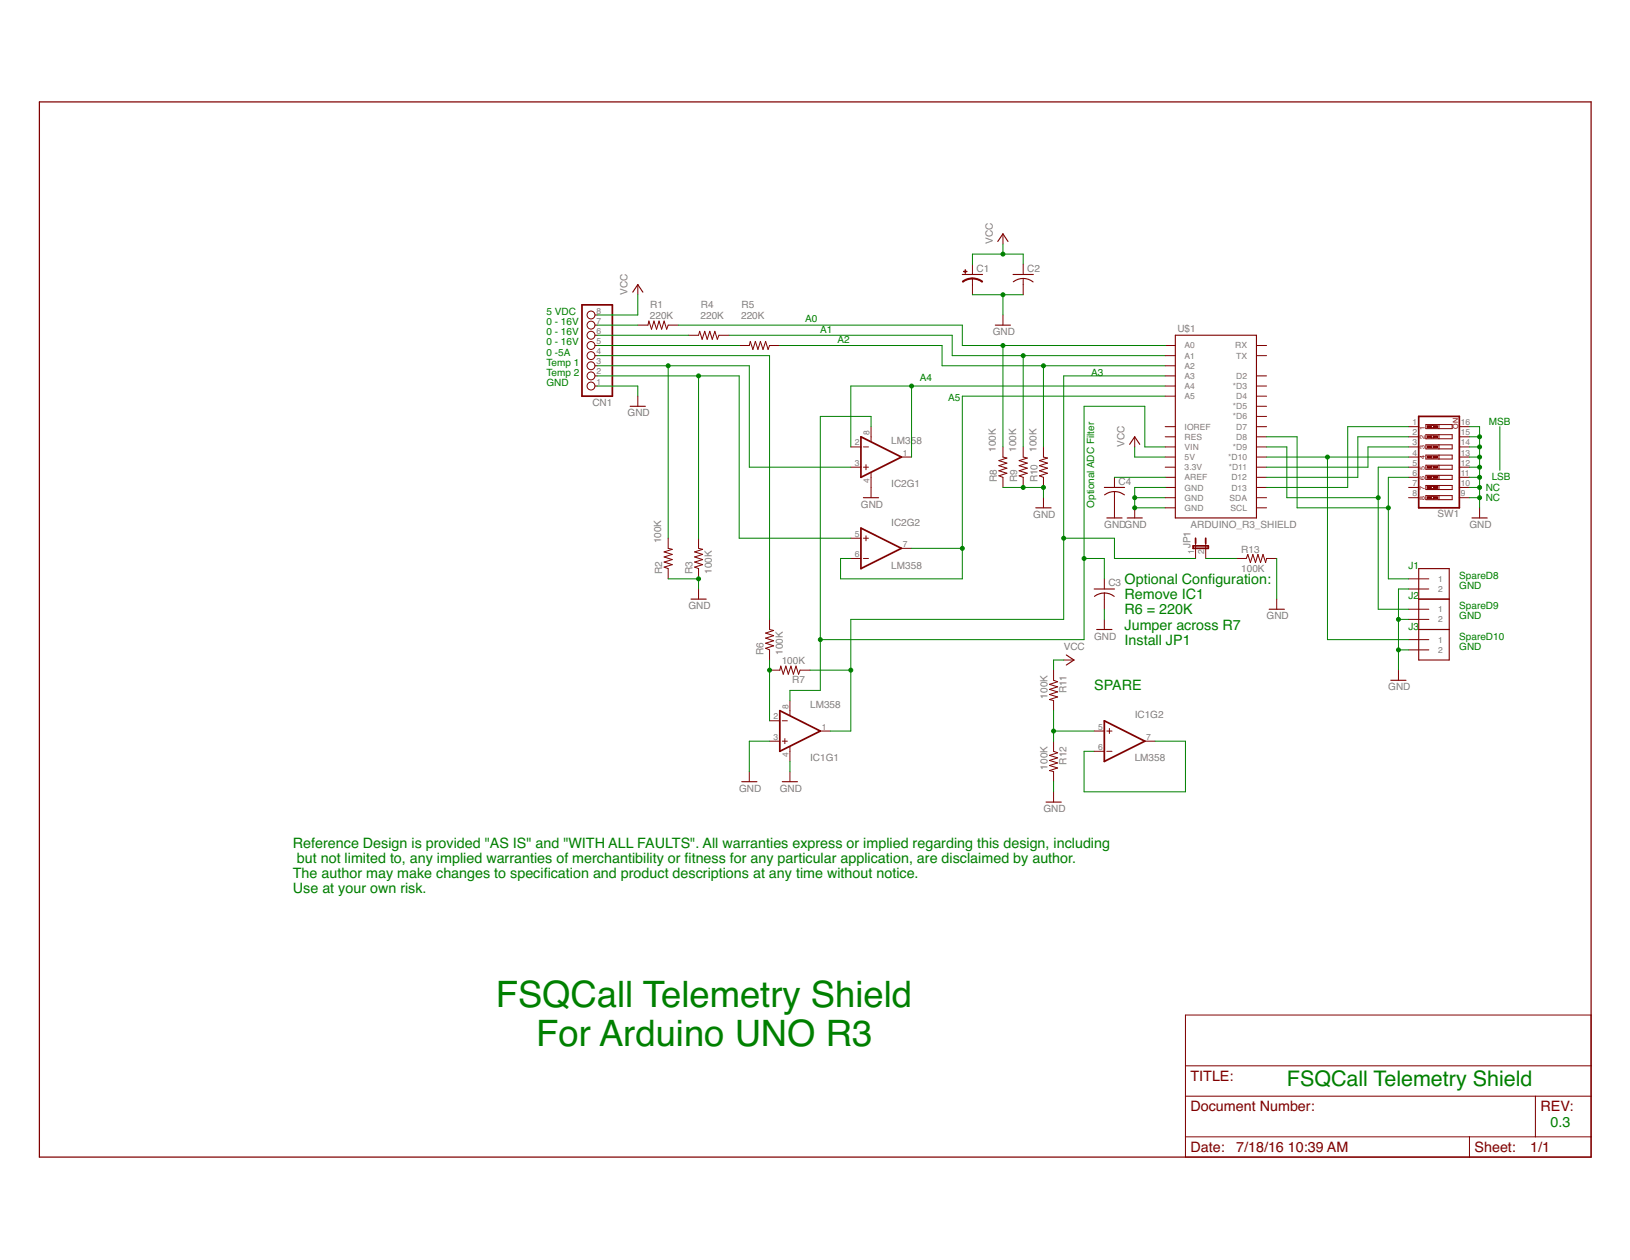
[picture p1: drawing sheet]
<svg xmlns="http://www.w3.org/2000/svg" width="279mm" height="216mm" viewBox="0 0 279 216" stroke-linecap="round" stroke-linejoin="round" font-family="sans-serif">
<g fill="none" stroke="#800000" stroke-width=".19">
<path d="M108.5 50.1l.8-1.3 .9 1.3M165 47h3.4M170.6 55.7h2.6M171 41.4l.9-1.3 .9 1.3M173.7 47h3.4M173.7 48.3a2.75 2.75 0 0 1 3.4 0M201.5 57.4h13.9v31.4h-13.9zM108 69.6h2.6M193.6 76.1l.9-1.3 .9 1.3M148 85.3h2.6M177.5 87h2.7M189.3 83.5h3.5"/>
<path d="M189.3 84.8a2.83 2.83 0 0 1 3.4 0M189.7 88.8h2.6M193.2 88.8h2.6M243.2 97.4h5.2v15.7h-5.2zM252.3 88.8h2.6M118.4 102.7h2.7M182.8 112.2l1.3 .9-1.3 .9M187.6 100.9h3.4M187.6 102.2a2.72 2.72 0 0 1 3.4 0M188 107.9h2.6M217.6 104.4h2.6M238.4 116.6h2.6"/>
<path d="M243.2 102.7h5.2M243.2 107.9h5.2M127.1 133.9h2.7M134.1 133.9h2.6M179.3 137.4h2.6"/>
</g>
<g fill="none" stroke="#800000" stroke-width=".17">
<path d="M102 55.7h.4M102 57.4h.4M102 59.2h.4M102 54h.4M109.3 55.7h1.8l.1-.7 .5 1.4 .4-1.4 .4 1.4 .5-1.4 .4 1.4 .4-1.4 .5 1.4 .2-.7h1.8M109.3 48.8v1.7M118 57.4h1.7l.2-.6 .5 1.3 .4-1.3 .4 1.3 .5-1.3 .4 1.3 .4-1.3 .5 1.3 .2-.7h1.8M126.7 59.2h1.7l.2-.7 .5 1.4 .4-1.4 .4 1.4 .4-1.4 .5 1.4 .4-1.4 .5 1.4 .2-.7h1.8M166.7 45.3v1.7M166.7 47.7v2.8M171.9 40.1v1.7M171.9 54v1.7"/>
<path d="M175.4 45.3v1.7M175.4 47.7v2.8M199.7 59.2h1.8M215.4 59.2h1.7M102 66.1h.4M102 64.4h.4M102 62.7h.4M102 60.9h.4M109.3 67.9v1.7M145.8 76.6h1.8M148 76.6h.9M148.4 79.6v.9"/>
<path d="M149.3 73.1v2.5M154.5 78.3h1.8M171.9 76.6v1.7l.7 .2-1.4 .4 1.4 .5-1.4 .4 1.4 .4-1.4 .5 1.4 .4-1.4 .4 .7 .3v1.7M175.4 76.6v1.7l.7 .2-1.4 .4 1.4 .5-1.4 .4 1.4 .4-1.4 .5 1.4 .4-1.4 .4 .7 .3v1.7M178.9 76.6v1.7l.7 .2-1.4 .4 1.4 .5-1.4 .4 1.4 .4-1.4 .5 1.4 .4-1.4 .4 .7 .3v1.7M194.5 74.8v1.8M199.7 76.6h1.8M199.7 78.3h1.8M199.7 74.8h1.8M199.7 73.1h1.8M199.7 66.1h1.8M199.7 64.4h1.8"/>
<path d="M199.7 62.7h1.8M199.7 60.9h1.8M199.7 67.9h1.8M215.4 76.6h1.7M215.4 78.3h1.7M215.4 74.8h1.7M215.4 73.1h1.7M215.4 66.1h1.7M215.4 64.4h1.7M215.4 60.9h1.7M215.4 67.9h1.7M215.4 69.6h1.7"/>
<path d="M215.4 71.4h1.7M241.4 76.6h1.8M241.4 78.3h1.8M241.4 74.8h1.8M241.4 73.1h1.8M244.4 72.7h4.5v.7h-4.5zM244.4 74.5h4.5v.7h-4.5zM244.4 76.2h4.5v.7h-4.5zM244.4 78h4.5v.7h-4.5zM244.4 79.7h4.5v.7h-4.5zM245.4 79.9h.3M245.4 78.5h.3"/>
<path d="M245.4 78.1h.3M245.4 76.8h.3M245.4 76.4h.3M245.4 75h.3M245.4 74.7h.3M245.4 73.3h.3M245.4 72.9h.3M246.7 72.7v.7M246.7 74.5v.7M246.7 76.2v.7M246.7 78v.7M246.7 79.7v.7"/>
<path d="M250.1 76.6h1.8M250.1 78.3h1.8M250.1 74.8h1.8M250.1 73.1h1.8M114.5 92.2v1.8l.7 .1-1.4 .5 1.4 .4-1.4 .4 1.4 .5-1.4 .4 1.4 .5-1.4 .4 .7 .2v1.8M119.7 92.2v1.8l.7 .1-1.3 .5 1.3 .4-1.3 .4 1.3 .5-1.3 .4 1.3 .5-1.3 .4 .6 .2v1.8M145.8 80.1h1.8M145.8 92.2h1.8M145.8 95.7h1.8M148 80.1h.9M148 92.2h.9M148 95.7h.9"/>
<path d="M148.4 91.8v.9M149.3 81v4.3M154.5 94h1.8M178.9 85.3v1.7M189.3 99.2v1.7M191 81.8v1.7M191 84.2v4.6M194.5 87v1.8M199.7 80.1h1.8M199.7 85.3h1.8M199.7 83.5h1.8M199.7 81.8h1.8"/>
<path d="M199.7 87h1.8M204.9 93.1v2.6M206.7 93.1v2.6M211.9 95.7h1.7l.3-.7 .4 1.4 .5-1.4 .4 1.4 .4-1.4 .5 1.4 .4-1.4 .4 1.4 .2-.7h1.7M215.4 80.1h1.7M215.4 85.3h1.7M215.4 83.5h1.7M215.4 81.8h1.7M215.4 87h1.7M241.4 80.1h1.8M241.4 85.3h1.8M241.4 83.5h1.8"/>
<path d="M241.4 81.8h1.8M241.4 99.2h3.5M244.4 84.9h4.5v.7h-4.5zM244.4 81.4h4.5v.7h-4.5zM244.4 83.2h4.5v.7h-4.5zM245.4 85.4h.3M245.4 85.1h.3M245.4 83.7h.3M245.4 83.4h.3M245.4 82h.3M245.4 81.6h.3M245.4 80.2h.3"/>
<path d="M246.7 81.4v.7M246.7 83.2v.7M246.7 84.9v.7M250.1 80.1h1.8M250.1 85.3h1.8M250.1 83.5h1.8M250.1 81.8h1.8M253.6 87v1.8M119.7 100.9v1.8M131.9 106.1v1.8l.7 .1-1.4 .5 1.4 .4-1.4 .4 1.4 .5-1.4 .4 1.4 .5-1.4 .4 .7 .3v1.7M131.9 114.8h1.8l.1-.7 .5 1.4 .4-1.4 .4 1.4 .5-1.4 .4 1.4 .4-1.4 .5 1.4 .2-.7h1.8M180.6 114.8v1.8l.7 .2-1.4 .5 1.4 .4-1.4 .4 1.4 .5-1.4 .4 1.4 .4-1.4 .5 .7 .1v1.8"/>
<path d="M182.3 113.1h1.8M189.3 101.6v2.8M189.3 106.1v1.8M218.8 102.7v1.7M239.7 114.8v1.8M241.4 100.9h3.5M241.4 104.4h3.5M241.4 106.1h3.5M241.4 109.6h3.5M241.4 111.4h3.5M128.4 132.2v1.7M131.9 127h1.8"/>
<path d="M131.9 123.5h1.8M134.1 127h.9M134.1 123.5h.9M134.5 126.6v.8M135.4 120v2.6M135.4 127.9v2.6M135.4 132.2v1.7M140.6 125.3h1.7M180.6 127v1.7l.7 .3-1.4 .4 1.4 .5-1.4 .4 1.4 .4-1.4 .5 1.4 .4-1.4 .4 .7 .2v1.7M180.6 135.7v1.7M187.6 125.3h1.7M187.6 128.7h1.7"/>
<path d="M189.7 125.3h.9M189.7 128.7h.9M190.2 124.8v.9M196.2 127h1.8M203.2 173.9h69.5v24.4h-69.5zM203.2 187.8h69.5M203.2 194.8h69.5M203.2 182.6h69.5M251.9 194.8v3.5M263.2 187.8v7"/>
<circle cx="101.3" cy="57.4" r=".68"/>
<circle cx="101.3" cy="55.7" r=".68"/>
<circle cx="101.3" cy="59.2" r=".68"/>
<circle cx="101.3" cy="54" r=".68"/>
<circle cx="101.3" cy="62.7" r=".68"/>
<circle cx="101.3" cy="66.1" r=".68"/>
<circle cx="101.3" cy="60.9" r=".68"/>
<circle cx="101.3" cy="64.4" r=".68"/>
</g>
<path d="M6.8 17.5h265.9v180.8h-265.9z" fill="none" stroke="#800000" stroke-width=".21"/>
<path d="M99.8 52.2h5.2v15.7h-5.2zM147.6 74.8l6.9 3.5-6.9 3.5zM243.2 71.4h6.9v15.6h-6.9zM147.6 90.5l6.9 3.5-6.9 3.4zM204.5 93.5h2.6v.5h-2.6zM204.9 92.2v.9M206.7 92.2v.9M133.7 121.8l6.9 3.5-6.9 3.4zM189.3 123.5l6.9 3.5-6.9 3.5z" fill="none" stroke="#800000" stroke-width=".3"/>
<g fill="#800000" stroke="#800000" stroke-width=".17">
<path d="M245.7 85.1h.7v.3h-.7z"/>
<path d="M244.7 85.1h.6v.3h-.6z"/>
<path d="M245.7 83.4h.7v.3h-.7z"/>
<path d="M244.7 83.4h.6v.3h-.6z"/>
<path d="M245.7 81.6h.7v.4h-.7z"/>
<path d="M244.7 81.6h.6v.4h-.6z"/>
<path d="M245.7 79.9h.7v.3h-.7z"/>
<path d="M244.7 79.9h.6v.3h-.6z"/>
<path d="M245.7 78.1h.7v.4h-.7z"/>
<path d="M244.7 78.1h.6v.4h-.6z"/>
<path d="M245.7 76.4h.7v.4h-.7z"/>
<path d="M244.7 76.4h.6v.4h-.6z"/>
<path d="M245.7 74.7h.7v.3h-.7z"/>
<path d="M244.7 74.7h.6v.3h-.6z"/>
<path d="M245.7 72.9h.7v.4h-.7z"/>
<path d="M244.7 72.9h.6v.4h-.6z"/>
<path d="M165.2 46.5l.6 .1z"/>
<path d="M165.4 46.2l.1 .6z"/>
</g>
<g fill="#800000" stroke="#800000" stroke-width=".17">
<path d="M166.7 47.6l1.2 .3 .5 .3-.1 .2a2.72 2.72 0 0 0-1.6-.6z" fill-rule="evenodd"/>
<path d="M165 48.2l1-.5 .7-.1v.2a2.43 2.43 0 0 0-1.6 .6z" fill-rule="evenodd"/>
</g>
<g fill="none" stroke="#008000" stroke-width=".17">
<path d="M102.4 59.2h24.3M102.4 55.7h6.9M102.4 57.4h15.6M109.3 50.5v3.5h-6.9M116.3 55.7h48.7v3.5h34.7M125 57.4h38.2v3.5h36.5M133.7 59.2h27.8v3.5h38.2M166.7 50.5h8.7M166.7 45.3v-1.8h8.7v1.8M171.9 41.8v1.7M171.9 50.5v3.5M171.9 59.2v17.4"/>
<path d="M102.4 62.7h26v17.4h17.4M102.4 66.1h6.9v1.8M102.4 60.9h29.5v45.2M102.4 64.4h24.3v27.8h19.1M114.5 62.7v29.5M119.7 64.4v27.8M149.3 73.1v-1.7h-8.7v46.9h-5.2v1.7M156.3 66.1v12.2M175.4 60.9v15.7M178.9 62.7v13.9M194.5 76.6v1.7h5.2M199.7 76.6h-3.5v-7h-10.4v40h-45.2"/>
<path d="M199.7 66.1h-53.9v10.5M199.7 67.9h-34.7v31.3h-20.9v-3.5h1.7M199.7 64.4h-17.4v41.7h-36.5v19.2h-3.5M217.1 76.6h3.5v8.7h15.6M217.1 74.8h5.2v12.2h15.7M217.1 78.3h24.3M227.5 78.3v31.3h13.9M241.4 73.1h-10.4v10.4h-13.9M241.4 74.8h-8.7v7h-15.6M241.4 76.6h-6.9v3.5h-17.4M251.9 73.1h1.7v13.9M251.9 74.8h1.7"/>
<path d="M251.9 76.6h1.7M251.9 78.3h1.7M257.1 73.1v7.5M114.5 99.2h5.2v1.7M156.3 94h8.7M171.9 83.5h7v1.8M182.3 92.2h8.7v3.5h13.9M185.8 95.7h3.5v3.5M191 81.8h8.7M194.5 85.3h5.2M199.7 83.5h-5.2v3.5h5.2M206.7 95.7h5.2"/>
<path d="M218.8 95.7v7M241.4 80.1h-5.2v24.3h5.2M241.4 81.8h-3.4v17.4h3.4M251.9 83.5h1.7M251.9 85.3h1.7M251.9 80.1h1.7M251.9 81.8h1.7M131.9 113.1v10.4M138.9 114.8h6.9M182.3 113.1h-1.7v1.7M189.3 104.4v1.7M239.7 106.1h1.7"/>
<path d="M239.7 111.4h1.7M241.4 100.9h-1.7v13.9M131.9 127h-3.5v5.2M135.4 130.5v1.7M180.6 121.8v5.2M180.6 133.9v1.8M180.6 125.3h7M198 127h5.2v8.7h-17.4v-7h1.8"/>
</g>
<g fill="#008000" stroke="#008000" stroke-width=".17">
<circle cx="175.4" cy="83.5" r=".34"/>
<circle cx="178.9" cy="83.5" r=".34"/>
<circle cx="194.5" cy="85.3" r=".34"/>
<circle cx="194.5" cy="87" r=".34"/>
<circle cx="253.6" cy="85.3" r=".34"/>
<circle cx="253.6" cy="83.5" r=".34"/>
<circle cx="253.6" cy="74.8" r=".34"/>
<circle cx="253.6" cy="76.6" r=".34"/>
<circle cx="253.6" cy="78.3" r=".34"/>
<circle cx="253.6" cy="80.1" r=".34"/>
<circle cx="253.6" cy="81.8" r=".34"/>
<circle cx="171.9" cy="50.5" r=".34"/>
<circle cx="119.7" cy="99.2" r=".34"/>
<circle cx="239.7" cy="106.1" r=".34"/>
<circle cx="239.7" cy="111.4" r=".34"/>
<circle cx="131.9" cy="114.8" r=".34"/>
<circle cx="171.9" cy="43.5" r=".34"/>
<circle cx="171.9" cy="59.2" r=".34"/>
<circle cx="175.4" cy="60.9" r=".34"/>
<circle cx="178.9" cy="62.7" r=".34"/>
<circle cx="119.7" cy="64.4" r=".34"/>
<circle cx="180.6" cy="125.3" r=".34"/>
<circle cx="156.3" cy="66.1" r=".34"/>
<circle cx="165" cy="94" r=".34"/>
<circle cx="145.8" cy="114.8" r=".34"/>
<circle cx="182.3" cy="92.2" r=".34"/>
<circle cx="227.5" cy="78.3" r=".34"/>
<circle cx="236.2" cy="85.3" r=".34"/>
<circle cx="238" cy="87" r=".34"/>
<circle cx="114.5" cy="62.7" r=".34"/>
<circle cx="140.6" cy="109.6" r=".34"/>
<circle cx="185.8" cy="95.7" r=".34"/>
</g>
<g font-size="6.2" fill="#008000">
<text x="85" y="172.5">FSQCall Telemetry Shield</text>
<text x="91.9" y="179.1">For Arduino UNO R3</text>
</g>
<text font-size="3.7" fill="#008000" x="220.6" y="186.1">FSQCall Telemetry Shield</text>
<g font-size="2.5" fill="#008000">
<text x="192.8" y="100.1">Optional Confguration:</text>
<text x="207.1" y="100.1">i</text>
<text x="192.8" y="102.7">Remove IC1</text>
<text x="192.8" y="105.3">R6 = 220K</text>
<text x="192.8" y="107.9">Jumper across R7</text>
<text x="192.8" y="110.5">Install JP1</text>
<text x="187.6" y="118.3">SPARE</text>
<text x="50.2" y="145.3">Reference Design is provided &quot;AS IS&quot; and &quot;WITH ALL FAULTS&quot;. All warranties express or implied regarding this design, including</text>
<text x="50.9" y="147.9">but not limited to, any implied warranties of merchantibility or ftness for any particular application, are disclaimed by author.</text>
<text x="117.3" y="147.9">i</text>
<text x="50.2" y="150.5">The author may make changes to specifcation and product descriptions at any time without notice.</text>
<text x="50.2" y="153.1">Use at your own risk.</text>
<text x="93.2" y="150.5">i</text>
<text x="265.8" y="193.1">0.3</text>
</g>
<g font-size="2.5" fill="#800000">
<text x="204.1" y="185.2">TITLE:</text>
<text x="204.1" y="190.4">Document Number:</text>
<text x="264" y="190.4">REV:</text>
<text x="204.1" y="197.4">Date:</text>
<text x="211.9" y="197.4">7/18/16</text>
<text x="220.8" y="197.4">10:39 AM</text>
<text x="252.7" y="197.4">Sheet:</text>
<text x="262.3" y="197.4">1/1</text>
</g>
<g font-size="1.7" fill="#808080">
<text x="170.2" y="41.8" transform="rotate(-90 170.2 41.8)">VCC</text>
<text x="167.4" y="46.6">C1</text>
<text x="176.1" y="46.6">C2</text>
<text x="107.6" y="50.5" transform="rotate(-90 107.6 50.5)">VCC</text>
<text x="111.5" y="52.7">R1</text>
<text x="120.2" y="52.7">R4</text>
<text x="127.1" y="52.7">R5</text>
<text x="111.4" y="54.7">220K</text>
<text x="120.1" y="54.7">220K</text>
<text x="127" y="54.7">220K</text>
<text x="170.2" y="57.5">GND</text>
<text x="201.8" y="56.9">U$1</text>
<text x="101.5" y="69.5">CN1</text>
<text x="107.6" y="71.4">GND</text>
<text x="152.8" y="76">LM358</text>
<text x="170.7" y="77.4" transform="rotate(-90 170.7 77.4)">100K</text>
<text x="174.2" y="77.4" transform="rotate(-90 174.2 77.4)">100K</text>
<text x="177.6" y="77.4" transform="rotate(-90 177.6 77.4)">100K</text>
<text x="192.8" y="76.6" transform="rotate(-90 192.8 76.6)">VCC</text>
<text x="152.8" y="83.4">IC2G1</text>
<text x="170.9" y="82.7" transform="rotate(-90 170.9 82.7)">R8</text>
<text x="174.4" y="82.7" transform="rotate(-90 174.4 82.7)">R9</text>
<text x="177.8" y="82.7" transform="rotate(-90 177.8 82.7)">R10</text>
<text x="191.7" y="83.1">C4</text>
<text x="147.6" y="87">GND</text>
<text x="177.1" y="88.7">GND</text>
<text x="246.4" y="88.7">SW1</text>
<text x="113.3" y="93.1" transform="rotate(-90 113.3 93.1)">100K</text>
<text x="152.8" y="90.1">IC2G2</text>
<text x="189.3" y="90.5">GNDGND</text>
<text x="204.1" y="94" transform="rotate(-90 204.1 94)">JP1</text>
<text x="204.1" y="90.5">ARDUINO_R3_SHIELD</text>
<text x="212.8" y="94.7">R13</text>
<text x="251.9" y="90.5">GND</text>
<text x="113.5" y="98.3" transform="rotate(-90 113.5 98.3)">R2</text>
<text x="118.7" y="98.3" transform="rotate(-90 118.7 98.3)">R3</text>
<text x="122" y="98.3" transform="rotate(-90 122 98.3)">100K</text>
<text x="152.8" y="97.4">LM358</text>
<text x="190" y="100.5">C3</text>
<text x="212.8" y="98">100K</text>
<text x="118" y="104.4">GND</text>
<text x="217.1" y="106.1">GND</text>
<text x="130.9" y="112.2" transform="rotate(-90 130.9 112.2)">R6</text>
<text x="134" y="113.8">100K</text>
<text x="134.2" y="112.2" transform="rotate(-90 134.2 112.2)">100K</text>
<text x="182.3" y="111.3">VCC</text>
<text x="187.6" y="109.6">GND</text>
<text x="135.8" y="117.1">R7</text>
<text x="179.5" y="119.7" transform="rotate(-90 179.5 119.7)">100K</text>
<text x="182.8" y="118.7" transform="rotate(-90 182.8 118.7)">R11</text>
<text x="238" y="118.3">GND</text>
<text x="138.9" y="121.2">LM358</text>
<text x="194.5" y="123.1">IC1G2</text>
<text x="138.9" y="130.4">IC1G1</text>
<text x="179.5" y="131.9" transform="rotate(-90 179.5 131.9)">100K</text>
<text x="182.8" y="131" transform="rotate(-90 182.8 131)">R12</text>
<text x="194.5" y="130.5">LM358</text>
<text x="126.7" y="135.7">GND</text>
<text x="133.7" y="135.7">GND</text>
<text x="178.9" y="139.2">GND</text>
</g>
<g font-size="1.7" fill="#008000">
<text x="93.7" y="54">5 VDC</text>
<text x="93.7" y="59.2">0 - 16V</text>
<text x="93.7" y="57.5">0 - 16V</text>
<text x="93.7" y="55.7">0 - 16V</text>
<text x="138" y="55.2">A0</text>
<text x="140.6" y="57.1">A1</text>
<text x="143.6" y="58.8">A2</text>
<text x="93.7" y="64.4">Temp 2</text>
<text x="93.7" y="62.7">Temp 1</text>
<text x="93.7" y="60.9">0 -5A</text>
<text x="157.6" y="65.3">A4</text>
<text x="187" y="64.4">A3</text>
<text x="93.7" y="66.1">GND</text>
<text x="162.5" y="68.8">A5</text>
<text x="255.2" y="72.8">MSB</text>
<text x="255.7" y="82.3">LSB</text>
<text x="187.6" y="87" transform="rotate(-90 187.6 87)">Optional ADC Filter</text>
<text x="254.7" y="84.1">NC</text>
<text x="254.7" y="85.8">NC</text>
<text x="241.4" y="97.4">J1</text>
<text x="250.1" y="99.2">SpareD8</text>
<text x="250.1" y="100.9">GND</text>
<text x="241.4" y="102.7">J2</text>
<text x="241.4" y="107.9">J3</text>
<text x="250.1" y="104.4">SpareD9</text>
<text x="250.1" y="106.1">GND</text>
<text x="250.1" y="109.6">SpareD10</text>
<text x="250.1" y="111.3">GND</text>
</g>
<g font-size="1.5" fill="#808080">
<text x="102.2" y="53.7">8</text>
<text x="102.2" y="58.9">5</text>
<text x="102.2" y="57.2">6</text>
<text x="102.2" y="55.5">7</text>
<text x="203.1" y="59.7">A0</text>
<text x="211.7" y="59.7">RX</text>
<text x="102.2" y="65.9">1</text>
<text x="102.2" y="64.2">2</text>
<text x="102.2" y="62.4">3</text>
<text x="102.2" y="60.7">4</text>
<text x="203.1" y="61.5">A1</text>
<text x="203.1" y="63.2">A2</text>
<text x="203.1" y="64.9">A3</text>
<text x="211.9" y="61.4">TX</text>
<text x="211.9" y="64.9">D2</text>
<text x="203.1" y="66.7">A4</text>
<text x="203.1" y="68.4">A5</text>
<text x="211.3" y="66.7">*D3</text>
<text x="211.3" y="70.1">*D5</text>
<text x="211.3" y="71.9">*D6</text>
<text x="211.9" y="68.4">D4</text>
<text x="146.5" y="76.3">2</text>
<text x="149.1" y="74.6" transform="rotate(-90 149.1 74.6)">8</text>
<text x="203.1" y="77.1">VIN</text>
<text x="203.1" y="75.4">RES</text>
<text x="203.1" y="73.6">IOREF</text>
<text x="211.3" y="77.1">*D9</text>
<text x="211.9" y="73.6">D7</text>
<text x="211.9" y="75.4">D8</text>
<text x="242.1" y="72.9">1</text>
<text x="242.1" y="74.6">2</text>
<text x="242.1" y="76.3">3</text>
<text x="250.4" y="76.3">14</text>
<text x="250.4" y="74.6">15</text>
<text x="250.4" y="72.9">16</text>
<text x="146.5" y="79.8">3</text>
<text x="149.1" y="82.8" transform="rotate(-90 149.1 82.8)">4</text>
<text x="154.8" y="78.1">1</text>
<text x="203.1" y="78.8">5V</text>
<text x="203.1" y="82.3">AREF</text>
<text x="203.1" y="80.6">3.3V</text>
<text x="210.5" y="78.8">*D10</text>
<text x="210.6" y="80.6">*D11</text>
<text x="211.1" y="82.3">D12</text>
<text x="242.1" y="78.1">4</text>
<text x="242.1" y="79.8">5</text>
<text x="242.1" y="81.6">6</text>
<text x="242.1" y="83.3">7</text>
<text x="250.4" y="83.3">10</text>
<text x="250.4" y="81.6">11</text>
<text x="250.4" y="79.8">12</text>
<text x="250.4" y="78.1">13</text>
<text x="203.1" y="84.1">GND</text>
<text x="203.1" y="85.8">GND</text>
<text x="203.1" y="87.5">GND</text>
<text x="210.8" y="85.8">SDA</text>
<text x="210.9" y="87.5">SCL</text>
<text x="211.1" y="84">D13</text>
<text x="242.1" y="85">8</text>
<text x="250.4" y="85">9</text>
<text x="146.5" y="92">5</text>
<text x="146.5" y="95.5">6</text>
<text x="154.8" y="93.7">7</text>
<text x="204.7" y="95" transform="rotate(-90 204.7 95)">1</text>
<text x="206.4" y="95" transform="rotate(-90 206.4 95)">2</text>
<text x="246.5" y="99.7">1</text>
<text x="246.5" y="101.4">2</text>
<text x="246.5" y="104.9">1</text>
<text x="246.5" y="106.7">2</text>
<text x="246.5" y="110.1">1</text>
<text x="246.5" y="111.9">2</text>
<text x="132.6" y="123.3">2</text>
<text x="135.2" y="121.5" transform="rotate(-90 135.2 121.5)">8</text>
<text x="140.9" y="125">1</text>
<text x="188.2" y="125">5</text>
<text x="132.6" y="126.8">3</text>
<text x="135.2" y="129.8" transform="rotate(-90 135.2 129.8)">4</text>
<text x="188.2" y="128.5">6</text>
<text x="196.5" y="126.8">7</text>
</g>
<g font-size="1.2" fill="#800000">
<text x="244.2" y="76.9" transform="rotate(-90 244.2 76.9)">3</text>
<text x="244.2" y="75.2" transform="rotate(-90 244.2 75.2)">2</text>
<text x="244.2" y="73.6" transform="rotate(-90 244.2 73.6)">1</text>
<text x="250" y="73.5" transform="rotate(-90 250 73.5)">ON</text>
<text x="244.2" y="83.9" transform="rotate(-90 244.2 83.9)">7</text>
<text x="244.2" y="82.2" transform="rotate(-90 244.2 82.2)">6</text>
<text x="244.2" y="80.5" transform="rotate(-90 244.2 80.5)">5</text>
<text x="244.2" y="78.6" transform="rotate(-90 244.2 78.6)">4</text>
<text x="244.2" y="85.6" transform="rotate(-90 244.2 85.6)">8</text>
</g>
</svg>
